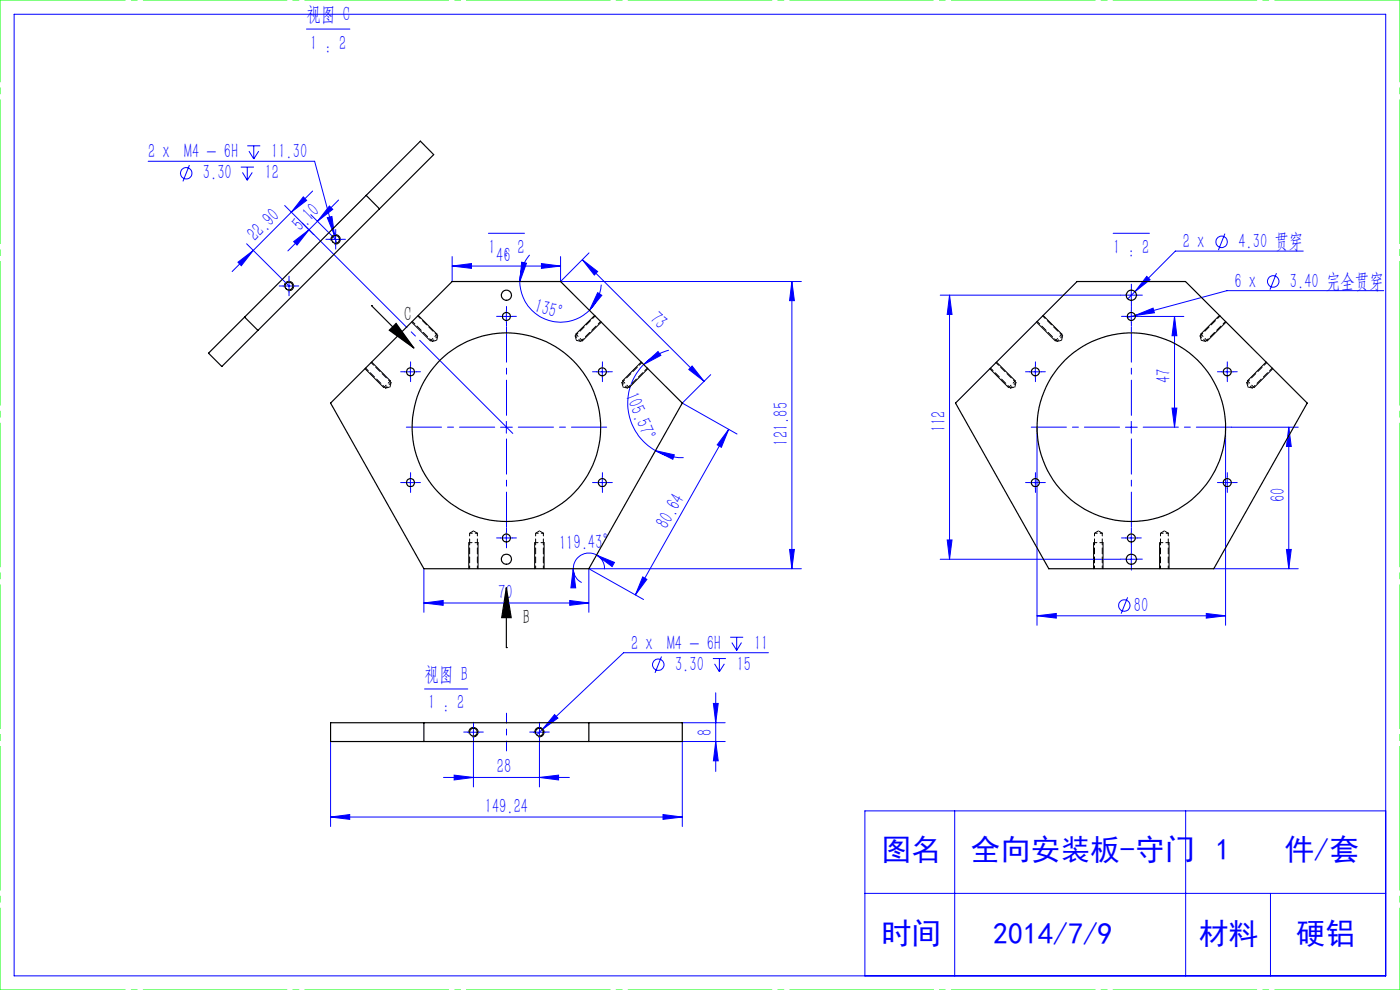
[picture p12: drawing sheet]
<svg xmlns="http://www.w3.org/2000/svg" width="297mm" height="210mm" viewBox="0 0 297 210" stroke-linecap="round" stroke-linejoin="round" font-family="sans-serif">
<g fill="none" stroke="#00f" stroke-width=".21">
<path d="M3 3h291v204h-291zM65 6.2h9.2M31.4 34.2h35.3l4.3 15.8M40.2 35l-1.4 3.5M51.1 35.4h2.8M51.4 36.6l1.1 1.6M52.5 30.9h2.7M52.5 35.4v2.8M52.8 32.1l1 1.6M53.5 36.6l-1 1.6M53.8 30.9v2.8M54.9 32.1l-1.1 1.6"/>
<path d="M50.5 55.6l3.2-2.5-2.5 3.3zM52.3 51.7l9 9M53.7 53.1l-4.5 4.5M60.4 43.6l6.2 6.2M61.3 59.4v2.5M61.8 45l-8.1 8.1M62.3 51.3l3.2-2.6-2.5 3.3zM64.3 41.8l.8 .7-3.3 2.5zM65.9 45.5l5.3 5.3M66.3 40.5l-4.5 4.5M67.3 46.9l-6.2 6.3M69.4 46.2l1-.3 .6 4.1z"/>
<path d="M69.9 43.7l.7 .7-3.3 2.5zM70 50.8h2.5M71 50l.4 1.6M71.2 49.5v2.5M71.8 42.4l-4.5 4.5M95.9 56.4l4.1-.5v1zM95.9 54.4v5.3M95.9 56.4h23M103.6 49.5h7.7M110.3 59.7a8.7 8.7 0 0 0 5.3 8 8.7 8.7 0 0 0 9.5-1.9M110.7 55.6l1 .2-1.4 3.9zM112.4 54.1l-.3 .3a8.6 8.6 0 0 0-1.8 5.3"/>
<path d="M114.9 55.9l4 .5-4 .5zM118.9 54.4v5.3M118.9 59.7h51.1M123.5 55.1l25.9 25.8M123.5 55.1l3.3 2.5-.7 .7zM125 53.6l-6.1 6.1M168 59.7v60.9M168 59.7l.5 4.1h-1zM236.1 49.5h7.7M243.3 58.6l.7 .7-3.2 2.6zM259.9 49.6l-1.4 3.4M270.8 58l-1.4 3.4"/>
<path d="M276.5 53.3h-27.2l-10 10.1M60 60.7h2.5M85.8 78.9h2.5M87.1 77.6v2.5M106.2 67.1h2.5M107.4 65.9v2.5M126.5 78.9h2.5M126.8 62.1l.9 .5-2.6 3.2zM127.6 60.4a8.8 8.8 0 0 1-2.5 5.4M127.8 77.6v2.5M136.6 77.3l3-2.7 .6 .8zM136.6 77.3a11.6 11.6 0 0 0 2.5 18.3"/>
<path d="M141.9 74.3l-.5 .1a11.9 11.9 0 0 0-4.8 2.9M146.8 77.6l2.6 3.3-3.3-2.5zM150.8 79.5l-6.1 6 11.7 6.6M199.5 62.6h38.2M201.4 62.6v56M201.4 62.6l.6 4.1h-1.1zM218.4 78.9h2.5M219.6 77.6v2.5M238.8 67.1h2.5M238.8 62.6h2.5M240 61.4v2.5M240 65.9v2.5"/>
<path d="M240.8 66.9l3.8-1.5 .3 .9zM240.8 66.9l-1.6 .4M242.1 67.1h9M249.2 67.1l.5 4.1h-1.1zM249.2 67.1v23.5M259.1 78.9h2.5M260.3 77.6v2.5M293.5 61.7h-33.2l-19.5 5.2M106.2 90.6h2.5M107.4 89.4v2.5M139.1 95.6l4 .9-.4 .9zM139.1 95.6a11.8 11.8 0 0 0 5.9 1.5"/>
<path d="M154.6 91.1l-19.8 35.1M154.6 91.1l-1.6 3.8-.8-.5zM220 90.6v42M238.8 90.6h2.5M240 89.4v2.5M248.6 86.6h1.1l-.5 4zM260 90.6v42M261.2 90.6h14.2M273.4 90.6v30M273.4 90.6l.5 4.1h-1zM85.8 102.4h2.5M87.1 101.1v2.5"/>
<path d="M106.2 114.1h2.5M107.4 112.9v2.5M126.5 102.4h2.5M126.6 117.7l3.8 1.6-.5 .9zM126.6 117.7a3.3 3.3 0 0 0-5 2.9M126.6 117.7a3.3 3.3 0 0 1 1.6 3M127.8 101.1v2.5M167.5 116.5h1l-.5 4.1zM199.5 118.6h38.2M200.9 114.5h1.1l-.6 4.1zM218.4 102.4h2.5M219.6 101.1v2.5"/>
<path d="M238.8 114.1h2.5M238.8 118.6h2.5M240 112.9v2.5M240 117.4v2.5M259.1 102.4h2.5M260.3 101.1v2.5M272.9 116.5h1l-.5 4.1zM89.9 127.9l4.1-.5v1zM89.9 120.6v9.3M89.9 127.9h35M120.9 127.4l4 .5-4 .5zM121.6 120.6l.5 4.1h-1z"/>
<path d="M121.6 120.6v.3a3.3 3.3 0 0 0 1.8 2.7M124.9 120.6v9.3M124.9 120.6l11.6 6.6M124.9 120.6h45.1M136.3 122.4l.9 .5-2.4 3.3zM140.3 139.3l-1.3 3.4M151.2 139.7h2.8M152.6 139.7v2.8M154.9 135.2h2.8M155.3 136.3l1 1.7M156.3 135.2v2.8M157.3 136.3l-1 1.7"/>
<path d="M163 138.5h-30.7l-17.3 16.3M220 130.6l4.1-.5v1zM220 130.6h40M239.2 126.7l-1.4 3.5M255.9 130.1l4.1 .5-4.1 .5zM257.5 120.6h17.9M70.1 157.3v18M90.1 146.1h9.1M99.2 155.3h2.5M100.4 157.4v9.5M100.4 154v2.6M113.2 155.3h2.5"/>
<path d="M114.4 157.4v9.5M114.4 154v2.6M115 154.8l-1.2 1.1M117.7 151.6l.7 .7-3.4 2.5zM144.7 153.3h9.1M151.3 149.2h1.1l-.6 4.1zM151.6 140.8l1 1.7M151.8 147v16.6M151.8 157.3l.6 4.1h-1.1zM153.7 140.8l-1.1 1.7M153.8 157.3h-9.1v18M70.1 173.3l4.1-.5v1z"/>
<path d="M70.1 173.3h74.6M94.1 164.9h26.7M96.3 164.4l4.1 .5-4.1 .5zM114.4 164.9l4.1-.5v1zM140.7 172.8l4 .5-4 .5zM202.5 172v35M251.5 172v35M294 172h-110.5v35M183.5 189.5h110.5M269.5 189.5v17.5"/>
<circle cx="39.5" cy="36.8" r="1.21"/>
<circle cx="259.2" cy="51.3" r="1.21"/>
<circle cx="270.1" cy="59.7" r="1.21"/>
<circle cx="238.5" cy="128.4" r="1.22"/>
<circle cx="139.6" cy="141" r="1.22"/>
</g>
<path d="M78.8 64.8h.1M78.8 64.8l9 9M82.6 70.1l1.4-1.5 3.8 5.2zM107.4 124.7l1 6.3h-2zM107.4 137.4h.1M107.4 124.7v12.7" fill="none" stroke="#000" stroke-width=".25"/>
<g fill="none" stroke="#000" stroke-width=".21">
<path d="M70.2 51a.99 .99 0 0 1 .9-1.2 .99 .99 0 0 1 1.1 1.1 .99 .99 0 0 1-1.3 .8M60.3 61a1.01 1.01 0 0 1 .9-1.3 1.01 1.01 0 0 1 1.1 1.1 1.01 1.01 0 0 1-1.3 .9M77.4 78.2l4 4M78.8 76.8l4 4M87.3 68.3l4 4M88.7 66.9l4 4M126.2 66.9l-4.1 4M127.6 68.3l-4.1 4M136 76.8l-4 4M137.4 78.2l-3.9 4M210 78.2l4 4M211.4 76.8l4 4"/>
<path d="M219.9 68.3l4 4M221.3 66.9l4 4M258.7 66.9l-4 4M260.1 68.3l-4 4M268.6 76.8l-4 4M270 78.2l-4 4M99.4 115.1v5.5M101.4 115.1v5.5M113.4 115.1v5.5M115.4 115.1v5.5M232 115.1v5.5M234 115.1v5.5"/>
<path d="M246 115.1v5.5M248 115.1v5.5M99.5 155.6a.99 .99 0 0 1 .9-1.3 .99 .99 0 0 1 1 1.1 .99 .99 0 0 1-1.2 .9M113.5 155.6a1 1 0 0 1 .8-1.3 1 1 0 0 1 1.1 1.1 1 1 0 0 1-1.2 .9"/>
</g>
<path d="M91.3 72.3l1.4-1.4M122.2 70.9l1.4 1.4M223.9 72.3l1.4-1.4M254.7 70.9l1.4 1.4M81.4 82.2l1.4-1.4M132.1 80.8l1.4 1.4M214 82.2l1.4-1.4M264.6 80.8l1.4 1.4M101.5 115.1h-2M115.5 115.1h-2M234 115.1h-2M248 115.1h-2" fill="none" stroke="#000" stroke-width=".21" stroke-dasharray="1.3 .6" stroke-dashoffset=".6"/>
<path d="M105 90.6h-18.8M107.5 88.1v-18.7M107.5 93.1v18.8M110 90.6h18.7M237.5 90.6h-18.7M240 88.1v-18.7M240 93.1v18.8M242.5 90.6h18.8" fill="none" stroke="#00f" stroke-width=".21" stroke-dasharray="30.5 1.3 1.3 1.3" stroke-dashoffset="23"/>
<g fill="none" stroke="#00f" stroke-width=".21" stroke-dasharray="30.5 1.3 1.3 1.3">
<path d="M61.3 59.4v-.8M70 50.8h-.9M71.2 49.5v-.8M71.2 52v.8M72.5 50.8h.8M60.1 60.7h-.9M61.3 61.9v.8M62.6 60.7h.8M85.8 78.9h-.8M87.1 77.6v-.8M88.3 78.9h.9M106.2 67.1h-.8"/>
<path d="M107.5 65.9v-.9M107.5 68.4v.8M108.7 67.1h.9M126.6 78.9h-.9M127.8 77.6v-.8M129.1 78.9h.8M218.4 78.9h-.8M219.7 77.6v-.8M220.9 78.9h.9M238.8 67.1h-.9M238.8 62.6h-1.1M240 65.9v-.9"/>
<path d="M240 68.4v.8M240 61.4v-1.1M240 63.9v1M241.3 67.1h.8M241.3 62.6h1M259.1 78.9h-.8M260.4 77.6v-.8M261.6 78.9h.9M87.1 80.1v.9M127.8 80.1v.9M219.7 80.1v.9M260.4 80.1v.9"/>
<path d="M85.8 102.4h-.8M87.1 101.1v-.8M87.1 103.6v.9M88.3 102.4h.9M106.2 114.1h-.8M107.5 112.9v-.9M107.5 115.4v.8M108.7 114.1h.9M126.6 102.4h-.9M127.8 101.1v-.8M127.8 103.6v.9M129.1 102.4h.8"/>
<path d="M218.4 102.4h-.8M219.7 101.1v-.8M219.7 103.6v.9M220.9 102.4h.9M238.8 114.1h-.9M238.8 118.6h-1.1M240 112.9v-.9M240 115.4v.8M240 117.4v-1.1M240 119.9v1M241.3 114.1h.8M241.3 118.6h1"/>
<path d="M259.1 102.4h-.8M260.4 101.1v-.8M260.4 103.6v.9M261.6 102.4h.9M99.2 155.3h-.8M100.5 154v-.8M100.5 156.5v.9M101.7 155.3h.8M113.2 155.3h-.8M114.5 154v-.8M114.5 156.5v.9M115.7 155.3h.8"/>
</g>
<path d="M107.5 151.3v8" fill="none" stroke="#00f" stroke-width=".21" stroke-dasharray="30.5 1.3 1.3 1.3" stroke-dashoffset="28.4"/>
<path d="M108.8 91.9l-42.2-42.2" fill="none" stroke="#00f" stroke-width=".21" stroke-dasharray="30.5 1.3 1.3 1.3" stroke-dashoffset="2.5"/>
<path d="M0 0h297M0 210h297" fill="none" stroke="#0f0" stroke-width=".21" stroke-dasharray="30.5 1.3 1.3 1.3" stroke-dashoffset="3.9"/>
<path d="M0 210v-210M297 210v-210" fill="none" stroke="#0f0" stroke-width=".21" stroke-dasharray="30.5 1.3 1.3 1.3" stroke-dashoffset="13.1"/>
<path d="M107.4 124.7l1 6.3h-2zM82.6 70.1l1.4-1.5 3.8 5.2z" fill="#000"/>
<g fill="#00f">
<path d="M146.8 77.6l2.6 3.3-3.3-2.5zM123.5 55.1l3.3 2.5-.7 .7z"/>
<path d="M114.9 55.9l4 .5-4 .5zM95.9 56.4l4.1-.5v1z"/>
<path d="M89.9 127.9l4.1-.5v1zM120.9 127.4l4 .5-4 .5zM117.7 151.6l-2.7 3.2 3.4-2.5zM96.3 164.4l4.1 .5-4.1 .5zM114.4 164.9l4.1-.5v1zM70.1 173.3l4.1-.5v1zM140.7 172.8l4 .5-4 .5zM69.4 46.2l1.6 3.8-.6-4.1zM220 130.6l4.1-.5v1zM255.9 130.1l4.1 .5-4.1 .5zM240.8 66.9l4.1-.6-.3-.9zM243.3 58.6l-2.5 3.3 3.2-2.6z"/>
<path d="M126.6 117.7l3.8 1.6-.5 .9zM121.6 120.6l.5 4.1h-1z"/>
<path d="M50.5 55.6l3.2-2.5-2.5 3.3zM64.3 41.8l.8 .7-3.3 2.5z"/>
<path d="M69.9 43.7l.7 .7-3.3 2.5zM62.3 51.3l3.2-2.6-2.5 3.3z"/>
<path d="M136.3 122.4l.9 .5-2.4 3.3zM154.6 91.1l-1.6 3.8-.8-.5z"/>
<path d="M167.5 116.5h1l-.5 4.1zM168 59.7l.5 4.1h-1z"/>
<path d="M151.3 149.2h1.1l-.6 4.1zM151.8 157.3l.6 4.1h-1.1zM273.4 90.6l.5 4.1h-1zM272.9 116.5h1l-.5 4.1zM249.2 67.1l.5 4.1h-1.1zM248.6 86.6h1.1l-.5 4zM201.4 62.6l.6 4.1h-1.1zM200.9 114.5h1.1l-.6 4.1z"/>
<path d="M136.6 77.3l3-2.7 .6 .8zM139.1 95.6l4 .9-.4 .9z"/>
<path d="M110.7 55.6l1 .2-1.4 3.9zM126.8 62.1l.9 .5-2.6 3.2z"/>
</g>
<g fill="none" stroke="#000" stroke-width=".25">
<path d="M89.2 29.9l2.8 2.9-44.9 44.9-2.9-2.8zM77.7 41.4l2.8 2.9M95.9 59.7h23l25.8 25.8-19.8 35.1h-35l-19.8-35.1zM228.5 59.7h23l25.8 25.8-19.8 35.1h-35l-19.8-35.1zM51.9 67.3l2.8 2.8M70.1 153.3h74.6v4h-74.6zM89.9 153.3v4M124.9 153.3v4"/>
<circle cx="71.2" cy="50.8" r=".82"/>
<circle cx="61.3" cy="60.7" r=".82"/>
<circle cx="87.1" cy="78.9" r=".85"/>
<circle cx="107.4" cy="67.1" r=".85"/>
<circle cx="107.4" cy="62.6" r="1.07"/>
<circle cx="127.8" cy="78.9" r=".85"/>
<circle cx="219.6" cy="78.9" r=".85"/>
<circle cx="240" cy="67.1" r=".85"/>
<circle cx="240" cy="62.6" r="1.07"/>
<circle cx="260.4" cy="78.9" r=".85"/>
<circle cx="107.4" cy="90.6" r="20"/>
<circle cx="240" cy="90.6" r="20"/>
<circle cx="87.1" cy="102.4" r=".85"/>
<circle cx="107.4" cy="118.6" r="1.07"/>
<circle cx="107.4" cy="114.1" r=".84"/>
<circle cx="127.8" cy="102.4" r=".85"/>
<circle cx="219.6" cy="102.4" r=".85"/>
<circle cx="240" cy="118.6" r="1.07"/>
<circle cx="240" cy="114.1" r=".84"/>
<circle cx="260.4" cy="102.4" r=".85"/>
<circle cx="100.4" cy="155.3" r=".82"/>
<circle cx="114.4" cy="155.3" r=".83"/>
</g>
<path d="M91.7 72.4l1.2-1.1M122 71.3l1.2 1.1M224.3 72.4l1.1-1.1M254.6 71.3l1.2 1.1M81.8 82.3l1.2-1.1M131.9 81.2l1.2 1.1M214.4 82.3l1.1-1.1M264.5 81.2l1.2 1.1M101.3 113.1h-1.7M115.3 113.1h-1.7M233.8 113.1h-1.6M247.8 113.1h-1.6" fill="none" stroke="#000" stroke-width=".21" stroke-dasharray="1.3 .6" stroke-dashoffset=".8"/>
<g fill="none" stroke="#000" stroke-width=".21" stroke-dasharray="1.3 .6" stroke-dashoffset=".5">
<path d="M77.6 78.1l4.2 4.2M87.5 68.2l4.2 4.2M91.7 72.4l.9-.2M92.6 72.2l.3-.9M92.9 71.3l-4.3-4.3M122 71.3l.3 .9M122.3 72.2l.9 .2M123.2 72.4l4.2-4.2M126.3 67l-4.3 4.3M136.2 76.9l-4.3 4.3M210.1 78.1l4.3 4.2M220 68.2l4.3 4.2"/>
<path d="M224.3 72.4l.9-.2M225.2 72.2l.2-.9M225.4 71.3l-4.2-4.3M254.6 71.3l.2 .9M254.8 72.2l1 .2M255.8 72.4l4.2-4.2M258.8 67l-4.2 4.3M268.7 76.9l-4.2 4.3M81.8 82.3l.9-.2M82.7 82.1l.3-.9M83 81.2l-4.3-4.3M131.9 81.2l.3 .9"/>
<path d="M132.2 82.1l.9 .2M133.1 82.3l4.2-4.2M214.4 82.3l.9-.2M215.3 82.1l.2-.9M215.5 81.2l-4.2-4.3M264.5 81.2l.2 .9M264.7 82.1l1 .2M265.7 82.3l4.2-4.2M100.5 112.6l-.9 .5M101.3 113.1l-.8-.5M114.5 112.6l-.9 .5M115.3 113.1l-.8-.5"/>
<path d="M233 112.6l-.8 .5M233.8 113.1l-.8-.5M247 112.6l-.8 .5M247.8 113.1l-.8-.5"/>
</g>
<path d="M99.6 113.1v7.5M113.6 113.1v7.5M232.2 113.1v7.5M246.2 113.1v7.5M101.3 120.6v-7.5M115.3 120.6v-7.5M233.8 120.6v-7.5M247.8 120.6v-7.5" fill="none" stroke="#000" stroke-width=".21" stroke-dasharray="1.3 .6" stroke-dashoffset=".7"/>
<g font-size="6.3" fill="#00f">
<text x="187" y="182.5">图名</text>
<text x="205.9" y="182.5">全向安装板-守门 1</text>
<text x="272.5" y="182.5">件/套</text>
<text x="187" y="200.3">时间</text>
<text x="210.7" y="200.3">2014/7/9</text>
<text x="254.3" y="200.3">材料</text>
<text x="274.9" y="200.3">硬铝</text>
</g>
<g font-size="4.4" fill="#00f">
<text x="65" y="4.4">视图 C</text>
<text x="65.8" y="10.5">1 : 2</text>
<text x="31.4" y="33.5">2 x M4 - 6H</text>
<text x="57.5" y="33.5">11.30</text>
<text x="43.1" y="38">3.30</text>
<text x="56.2" y="38">12</text>
<text x="54.2" y="51.4" transform="rotate(-45 54.2 51.4)">22.90</text>
<text x="63.8" y="49.3" transform="rotate(-45 63.8 49.3)">5.10</text>
<text x="103.6" y="53.8">1 : 2</text>
<text x="236.2" y="53.8">1 : 2</text>
<text x="250.9" y="52.6">2 x</text>
<text x="262.7" y="52.6">4.30 贯穿</text>
<text x="105.3" y="55.5">46</text>
<text x="261.9" y="61">6 x</text>
<text x="273.7" y="61">3.40 完全贯穿</text>
<text x="113.2" y="66.2" transform="rotate(15 113.2 66.2)">135°</text>
<text x="137.6" y="67.9" transform="rotate(45 137.6 67.9)">73</text>
<text x="132.5" y="83.9" transform="rotate(68 132.5 83.9)">105.57°</text>
<text x="248.3" y="81.2" transform="rotate(-90 248.3 81.2)">47</text>
<text x="167.1" y="94.5" transform="rotate(-90 167.1 94.5)">121.85</text>
<text x="200.6" y="91.7" transform="rotate(-90 200.6 91.7)">112</text>
<text x="272.6" y="106.5" transform="rotate(-90 272.6 106.5)">60</text>
<text x="141.6" y="112.4" transform="rotate(-61 141.6 112.4)">80.64</text>
<text x="118.7" y="116.6" transform="rotate(-2 118.7 116.6)">119.43°</text>
<text x="105.7" y="127">70</text>
<text x="240.5" y="129.7">80</text>
<text x="133.9" y="137.8">2 x M4 - 6H</text>
<text x="160" y="137.8">11</text>
<text x="143.2" y="142.3">3.30</text>
<text x="156.3" y="142.3">15</text>
<text x="90.1" y="144.4">视图 B</text>
<text x="90.8" y="150.5">1 : 2</text>
<text x="151" y="156.1" transform="rotate(-90 151 156.1)">8</text>
<text x="105.4" y="164">28</text>
<text x="102.8" y="172.4">149.24</text>
</g>
<g font-size="4.4">
<text x="85.8" y="68.2">C</text>
<text x="110.9" y="132.3">B</text>
</g>
</svg>
